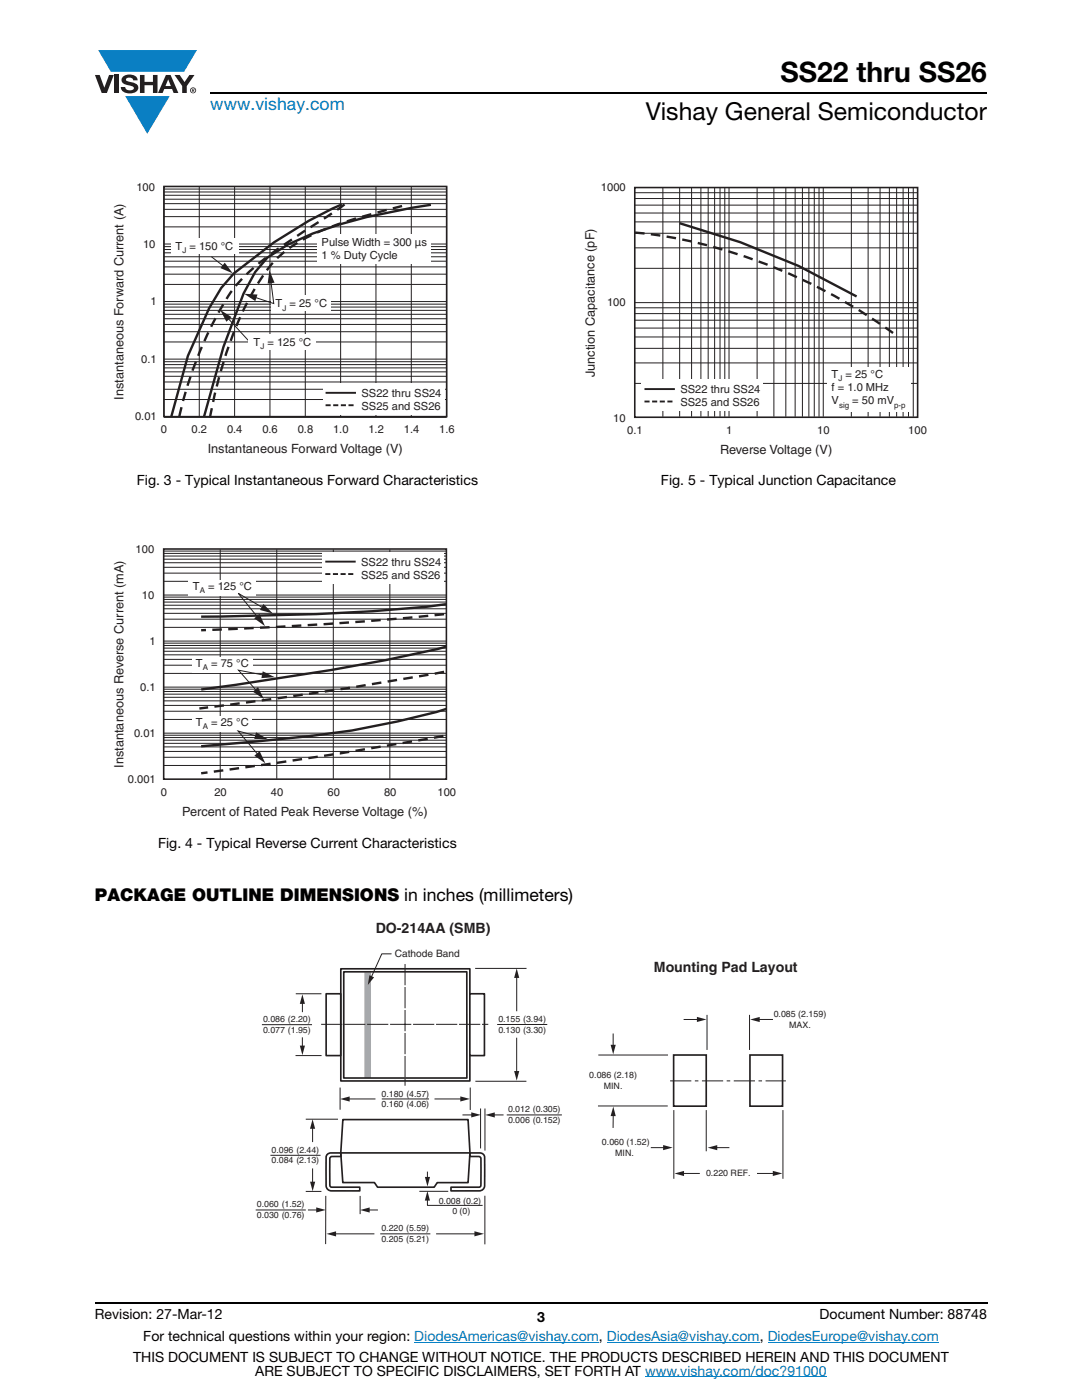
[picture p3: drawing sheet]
<svg xmlns="http://www.w3.org/2000/svg" width="216mm" height="279mm" viewBox="0 0 216 279" stroke-linecap="round" stroke-linejoin="round" font-family="sans-serif">
<g fill="#0a7fc3">
<path d="M19.6 10h19.7l-2.6 4.3h-1.1h-13.5z"/>
<path d="M25 19.2h8.9l-4.5 7.5z"/>
</g>
<g fill="#231f20">
<path d="M18.9 15h1l.9 2.5 1-2.5h.9l-1.4 3.6h-1z"/>
<path d="M22.9 15h.9v3.6h-.9z"/>
<path d="M24.6 15.3a2.1 2.1 0 0 1 2.8 .3l.1 .4h-.9a.79 .79 0 0 0-.7-.5 .79 .79 0 0 0-.8 .4l.3 .3 1 .2a1.08 1.08 0 0 1 1.2 1 1.08 1.08 0 0 1-1.1 1.2 1.73 1.73 0 0 1-2.4-1.2h.9a.96 .96 0 0 0 .8 .6 .96 .96 0 0 0 .9-.4 1.31 1.31 0 0 0-1.2-.6 1.03 1.03 0 0 1-1.1-.6 1.03 1.03 0 0 1 .2-1.1z"/>
<path d="M27.9 15h.9v1.3h1.7v-1.3h.9v3.6h-.9v-1.6h-1.7v1.6h-.9z"/>
<path d="M34.8 15h1.1l.9 1.4 1-1.4h1l-1.5 2.2v1.4h-.9v-1.4z"/>
<path d="M33.6 15.9l.5 1.3h-1.1zM33.1 15l-1.6 3.6h1l.3-.8h1.5l.3 .8h1l-1.6-3.6z"/>
<path d="M38.1 18a.46 .46 0 0 1 .9 0 .46 .46 0 0 1-.9 0zM37.9 18a.6 .6 0 0 0 1.2 0 .6 .6 0 0 0-1.2 0z"/>
<path d="M38.4 17.8h.2v.2h-.2zM38.3 17.7v.7h.1v-.3l.4 .3-.2-.3 .2-.2-.1-.2z"/>
</g>
<path d="M42 18.6h155M18.9 260h178.1" fill="none" stroke="#000" stroke-width=".36"/>
<path d="M82.7 267.9h36.8M121.1 267.9h30.5M128.7 274.8h36.3M153.2 267.9h34.1" fill="none" stroke="#007ec4" stroke-width=".2"/>
<path d="M22.4 36.2h68.3v54.8h-68.3z" fill="#fff"/>
<g fill="none" stroke="#231f20" stroke-width=".2">
<path d="M32.7 38.3h56.4M32.7 39h56.4M32.7 39.8h56.4M32.7 37.7h56.4M39.8 37.2v46M46.8 37.2v46M53.9 37.2v46M60.9 37.2v46M68 37.2v46M75 37.2v46M82.1 37.2v46M32.7 56.8h56.4"/>
<path d="M32.7 54.7h56.4M32.7 53.3h56.4M32.7 52.1h56.4M32.7 49.8h56.4M32.7 50.5h56.4M32.7 51.2h56.4M32.7 49.2h56.4M32.7 48.7h56.4M32.7 45.3h56.4M32.7 43.2h56.4M32.7 41.8h56.4M32.7 40.6h56.4"/>
<path d="M42.2 51.2l2.6 2.1M32.7 79.7h56.4M32.7 77.7h56.4M32.7 76.2h56.4M32.7 75.1h56.4M32.7 72.8h56.4M32.7 73.4h56.4M32.7 74.2h56.4M32.7 72.2h56.4M32.7 71.7h56.4M32.7 68.2h56.4M32.7 66.2h56.4"/>
<path d="M32.7 64.7h56.4M32.7 63.6h56.4M32.7 61.3h56.4M32.7 61.9h56.4M32.7 62.7h56.4M32.7 60.7h56.4M32.7 60.2h56.4M32.7 83.2v-46h56.4v46"/>
</g>
<path d="M32.7 37.2h56.4v45.9h-56.4zM32.7 83.2h56.4" fill="none" stroke="#231f20" stroke-width=".32"/>
<path d="M44.8 52.4l1.7 2.2-2.5-1.1z" fill="#231f20"/>
<path d="M68.2 40.8l-6.6 3.3-6.9 4.2-8 6.3-2.6 2.9-2.3 4-4.3 9.5-3.3 12.1M86 40.9a113.6 113.6 0 0 0-23.6 5.7l-5 2.2-4.1 2.6-2.4 2.9-2.3 4.3-4 10.6-3.9 13.9" fill="none" stroke="#231f20" stroke-width=".48"/>
<path d="M35.8 83.1a76.2 76.2 0 0 1 10.7-25.3 51.7 51.7 0 0 1 13-10.9l5.9-3.8 3.3-2.3M41.9 83.3a84.1 84.1 0 0 1 9-25.8 24.5 24.5 0 0 1 13.7-11.7 125 125 0 0 1 16.6-4.9" fill="none" stroke="#231f20" stroke-width=".48" stroke-dasharray="1.9 1.3" stroke-linecap="butt"/>
<g fill="#fff">
<path d="M34.1 47.6h13.4v3.2h-13.4z"/>
<path d="M54 58.9h12v3.2h-12z"/>
</g>
<path d="M45.4 63.4l4.6 5.1" fill="none" stroke="#231f20" stroke-width=".2"/>
<path d="M43.9 61.8l2.3 1.5-1 .9z" fill="#231f20"/>
<g fill="#fff">
<path d="M49.6 66.6h13.5v3.2h-13.5z"/>
<path d="M63.3 46.7h22.7v5.9h-22.7z"/>
</g>
<path d="M54 56l.6 4.6-3.9-1.3" fill="none" stroke="#231f20" stroke-width=".2"/>
<g fill="#231f20">
<path d="M53.8 54l1 2.4-1.4 .2z"/>
<path d="M48.7 58.6l2.7 .2-.5 1.3z"/>
</g>
<path d="M64.4 76.5h24.3v6.3h-24.3z" fill="#fff"/>
<path d="M65 78.4h6" fill="none" stroke="#231f20" stroke-width=".38"/>
<path d="M65 80.9h5.9" fill="none" stroke="#231f20" stroke-width=".38" stroke-dasharray="1 .5" stroke-linecap="butt"/>
<path d="M22.4 108.5h68.6v54.8h-68.6z" fill="#fff"/>
<g fill="none" stroke="#231f20" stroke-width=".2">
<path d="M32.7 119.6h56.4M32.7 119.2h56.4M32.7 118.8h56.4M32.7 116h56.4M32.7 114.4h56.4M32.7 113.2h56.4M32.7 112.3h56.4M32.7 110.4h56.4M32.7 111h56.4M32.7 111.6h56.4M32.7 110h56.4M43.9 109.6v45.8"/>
<path d="M55.2 109.6v45.8M66.5 109.6v45.8M77.8 109.6v45.8M32.7 139.9h56.4M32.7 138h56.4M32.7 138.5h56.4M32.7 139.2h56.4M32.7 137.5h56.4M32.7 137.1h56.4M32.7 134.4h56.4M32.7 132.8h56.4M32.7 131.6h56.4"/>
<path d="M32.7 130.7h56.4M32.7 128.8h56.4M32.7 129.3h56.4M32.7 130h56.4M32.7 128.4h56.4M32.7 127.9h56.4M32.7 125.2h56.4M32.7 123.6h56.4M32.7 122.4h56.4M32.7 121.5h56.4M32.7 120.2h56.4M32.7 120.8h56.4"/>
<path d="M32.7 152.8h56.4M32.7 151.1h56.4M32.7 150h56.4M32.7 149.1h56.4M32.7 147.2h56.4M32.7 147.7h56.4M32.7 148.4h56.4M32.7 146.7h56.4M32.7 146.3h56.4M32.7 143.6h56.4M32.7 141.9h56.4M32.7 140.8h56.4"/>
</g>
<path d="M32.7 109.6h56.4v45.9h-56.4z" fill="none" stroke="#231f20" stroke-width=".32"/>
<path d="M89 120.6l-3.8 .5a506.7 506.7 0 0 1-45.1 2M89.1 129a383.6 383.6 0 0 1-42.1 7.7l-6.8 .9M89 141.5a160.9 160.9 0 0 1-27 5.4l-21.9 2" fill="none" stroke="#231f20" stroke-width=".48"/>
<path d="M88.6 134.1a756.8 756.8 0 0 1-48.8 7.3M88.6 122.6a648 648 0 0 1-48.5 3.2M88.5 146.9l-.6 .1a1019.9 1019.9 0 0 1-47.8 7.3" fill="none" stroke="#231f20" stroke-width=".48" stroke-dasharray="1.9 1.3" stroke-linecap="butt"/>
<g fill="#fff">
<path d="M37.7 115.8h13.4v3.2h-13.4z"/>
<path d="M38.4 142.8h12v3.2h-12z"/>
<path d="M38.3 131h12.1v3.2h-12.1z"/>
</g>
<path d="M52.8 134.8l-5.2-1.1 3.7 4.2" fill="none" stroke="#231f20" stroke-width=".2"/>
<g fill="#231f20">
<path d="M50.4 138l1.1-.9 1.2 2.4z"/>
<path d="M52.4 134l2.4 1.1-2.6 .2z"/>
</g>
<path d="M52.6 121.4l-5.1-3 4 4.9" fill="none" stroke="#231f20" stroke-width=".2"/>
<g fill="#231f20">
<path d="M52.6 120.5l1.8 1.9-2.5-.7z"/>
<path d="M50.7 123.4l1.1-.9 1.1 2.5z"/>
</g>
<path d="M51.4 146.9l-3.9-1 4.1 4.8" fill="none" stroke="#231f20" stroke-width=".2"/>
<g fill="#231f20">
<path d="M50.8 150.8l1-.9 1.2 2.4z"/>
<path d="M51.1 146.1l2.3 1.4h-2.7z"/>
</g>
<path d="M64.4 110.2h24.2v6.3h-24.2z" fill="#fff"/>
<path d="M64.9 112.1h6.1" fill="none" stroke="#231f20" stroke-width=".38"/>
<path d="M64.9 114.6h6" fill="none" stroke="#231f20" stroke-width=".38" stroke-dasharray="1 .5" stroke-linecap="butt"/>
<path d="M116.5 36.2h68.5v55h-68.5z" fill="#fff"/>
<g fill="none" stroke="#231f20" stroke-width=".2">
<path d="M126.7 39.6h56.4M126.7 38.5h56.4M132.3 37.4v45.8M135.6 37.4v45.8M138 37.4v45.8M139.9 37.4v45.8M141.3 37.4v45.8M142.6 37.4v45.8M143.7 37.4v45.8M144.6 37.4v45.8M145.5 37.4v45.8M151.1 37.4v45.8"/>
<path d="M154.4 37.4v45.8M156.8 37.4v45.8M158.7 37.4v45.8M160.1 37.4v45.8M161.4 37.4v45.8M162.5 37.4v45.8M163.4 37.4v45.8M164.3 37.4v45.8M169.9 37.4v45.8M173.2 37.4v45.8M175.6 37.4v45.8M177.5 37.4v45.8"/>
<path d="M178.9 37.4v45.8M180.2 37.4v45.8M181.3 37.4v45.8M182.2 37.4v45.8M183.1 37.4v45.9M126.7 53.6h56.4M126.7 49.5h56.4M126.7 46.6h56.4M126.7 44.3h56.4M126.7 40.9h56.4M126.7 42.5h56.4M126.7 76.5h56.4"/>
<path d="M126.7 72.4h56.4M126.7 69.5h56.4M126.7 67.2h56.4M126.7 62.6h56.4M126.7 63.9h56.4M126.7 65.5h56.4M126.7 61.4h56.4M126.7 60.4h56.4"/>
</g>
<path d="M126.7 37.4h56.4v45.9h-56.4z" fill="none" stroke="#231f20" stroke-width=".32"/>
<path d="M135.6 44.6l12.1 3.7 11.7 4.8 11.5 6.1" fill="none" stroke="#231f20" stroke-width=".48"/>
<path d="M126.7 46.4a102 102 0 0 1 41.8 13.8l6.8 4.2 3.4 2.4" fill="none" stroke="#231f20" stroke-width=".48" stroke-dasharray="1.9 1.3" stroke-linecap="butt"/>
<path d="M128 75.7h24.3v6.3h-24.3z" fill="#fff"/>
<path d="M128.6 77.6h6.1" fill="none" stroke="#231f20" stroke-width=".38"/>
<path d="M128.6 80.1h6" fill="none" stroke="#231f20" stroke-width=".38" stroke-dasharray="1 .5" stroke-linecap="butt"/>
<g fill="#fff">
<path d="M165 73.2h16.6v8.8h-16.6z"/>
<path d="M51 183.8h113.9v64.5h-113.9z"/>
</g>
<path d="M73.4 194v21.1" fill="none" stroke="#a7a9ac" stroke-width="1.3" stroke-linecap="butt"/>
<path d="M68 193.3h25.8v22.4h-25.8zM68.6 193.9h24.5l.1 21.2h-24.6z" fill="none" stroke="#231f20" stroke-width=".33"/>
<path d="M65.1 198.3h2.9v12.4h-2.9z" fill="#fff"/>
<path d="M65.1 198.3h2.9v12.4h-2.9z" fill="none" stroke="#231f20" stroke-width=".33"/>
<path d="M93.8 198.3h2.9v12.4h-2.9z" fill="#fff"/>
<path d="M93.8 198.3h2.9v12.4h-2.9z" fill="none" stroke="#231f20" stroke-width=".33"/>
<path d="M59 198.3h5.1M94.8 193.3h10.3M59 210.7h5.2M67.9 217v4.5M69.4 219.3h5.5M93.8 217v4.5M94.9 215.8h10.1" fill="none" stroke="#231f20" stroke-width=".2"/>
<path d="M67.9 219.3l1.9-.5v1z" fill="#231f20"/>
<path d="M86.7 219.3h5.5" fill="none" stroke="#231f20" stroke-width=".2"/>
<path d="M91.8 218.8l2 .5-2 .5z" fill="#231f20"/>
<path d="M68 230.1h25.7" fill="none" stroke="#231f20" stroke-width=".33"/>
<path d="M65 238.7v9.6M85.3 239.3v1.3h11M96.8 238.6v9.7" fill="none" stroke="#231f20" stroke-width=".2"/>
<path d="M85.3 237.7l.5 1.9h-1z" fill="#231f20"/>
<path d="M85.3 233.8v1.4" fill="none" stroke="#231f20" stroke-width=".2"/>
<path d="M84.8 234.9h1l-.5 1.9z" fill="#231f20"/>
<path d="M103.1 207.1v7M101.1 222.5h11" fill="none" stroke="#231f20" stroke-width=".2"/>
<path d="M102.6 213.7h1l-.5 2z" fill="#231f20"/>
<path d="M103.1 194.8v7" fill="none" stroke="#231f20" stroke-width=".2"/>
<path d="M103.1 193.3l.5 1.9h-1z" fill="#231f20"/>
<path d="M60.3 200v2M52.3 204.5h10M76.2 219.3h9.4M99.2 204.5h10" fill="none" stroke="#231f20" stroke-width=".2"/>
<path d="M65.4 230.3l.6-.2h2v.7h-1.1a.85 .85 0 0 0-1.1 .4l.1 5.5a1.48 1.48 0 0 0 1.3 .2h4.6v.8h-5.3a1.22 1.22 0 0 1-1.4-1.6v-4.3a1.83 1.83 0 0 1 .3-1.5zM68.4 223.4h25l.4 6.7-.4 5.9h-6.2l-.6 .9h-11.3l-.6-.9h-6.3l-.4-5.9zM93.8 230.1h1.7a.98 .98 0 0 1 1.2 1.1v4.2a2.28 2.28 0 0 1-.5 2.1l-.6 .2h-5.6v-.8h4.6a1.48 1.48 0 0 0 1.3-.2l.1-4.5a1.47 1.47 0 0 0-.2-1.3l-2.1-.1z" fill="none" stroke="#231f20" stroke-width=".33"/>
<path d="M60.3 198.4l.5 1.9h-1z" fill="#231f20"/>
<path d="M60.3 207v2" fill="none" stroke="#231f20" stroke-width=".2"/>
<path d="M59.8 208.7h1.1l-.6 1.9z" fill="#231f20"/>
<path d="M83.7 237.8h5.7M66.7 246.2h8" fill="none" stroke="#231f20" stroke-width=".2"/>
<path d="M65.1 246.2l2-.5v1.1z" fill="#231f20"/>
<path d="M75.9 246.2h10M87 246.2h8" fill="none" stroke="#231f20" stroke-width=".2"/>
<path d="M94.7 245.7l1.9 .5-1.9 .5z" fill="#231f20"/>
<path d="M51 241.5h10M61.5 241.5h2" fill="none" stroke="#231f20" stroke-width=".2"/>
<path d="M63.1 241l1.9 .5-1.9 .5z" fill="#231f20"/>
<path d="M73.4 241.5h2" fill="none" stroke="#231f20" stroke-width=".2"/>
<path d="M71.9 241.5l1.9-.5v1z" fill="#231f20"/>
<path d="M98.4 222.5h2.1" fill="none" stroke="#231f20" stroke-width=".2"/>
<path d="M96.8 222.5l1.9-.5v1z" fill="#231f20"/>
<path d="M92.3 222.5h2.1" fill="none" stroke="#231f20" stroke-width=".2"/>
<path d="M94 222l1.9 .5-1.9 .5z" fill="#231f20"/>
<path d="M54 230.6h10M61 237.8h3.1M61 223.4h6.4M62.4 224.9v3M95.9 221.2v8M96.8 221.2v8.4" fill="none" stroke="#231f20" stroke-width=".2"/>
<path d="M62.4 223.4l.5 1.9h-1z" fill="#231f20"/>
<path d="M62.4 233.2v3" fill="none" stroke="#231f20" stroke-width=".2"/>
<path d="M61.9 235.8h1l-.5 1.9z" fill="#231f20"/>
<path d="M78.1 190.4h-1.9l-2.2 4.7M71.9 238.7v3.6" fill="none" stroke="#231f20" stroke-width=".2"/>
<path d="M73.7 194.6l.9 .4-1.2 1.6z" fill="#231f20"/>
<path d="M80.8 192.4v24.3M64.1 204.4h33.3" fill="none" stroke="#231f20" stroke-width=".2" stroke-dasharray="4.2 .4" stroke-linecap="butt"/>
<path d="M136.1 234.2h3.5" fill="none" stroke="#231f20" stroke-width=".2"/>
<path d="M134.6 234.2l1.9-.5v1z" fill="#231f20"/>
<path d="M151.1 234.2h3.5" fill="none" stroke="#231f20" stroke-width=".2"/>
<path d="M154.2 233.7l1.9 .5-1.9 .5z" fill="#231f20"/>
<path d="M129.9 229h2.8" fill="none" stroke="#231f20" stroke-width=".2"/>
<path d="M132.3 228.5l1.9 .5-1.9 .5z" fill="#231f20"/>
<path d="M122.4 222.4l-.1 2.7" fill="none" stroke="#231f20" stroke-width=".2"/>
<path d="M122.4 220.8l.5 1.9h-1.1z" fill="#231f20"/>
<path d="M122.3 206.3v2.6" fill="none" stroke="#231f20" stroke-width=".2"/>
<path d="M121.8 208.5h1.1l-.5 1.9z" fill="#231f20"/>
<path d="M136.4 203.5h3" fill="none" stroke="#231f20" stroke-width=".2"/>
<path d="M139.1 202.9l1.9 .6-1.9 .5z" fill="#231f20"/>
<path d="M154.2 203.5h-3" fill="none" stroke="#231f20" stroke-width=".2"/>
<path d="M149.7 203.5l1.9-.5v1z" fill="#231f20"/>
<path d="M134.4 210.6h6.5v10.2h-6.5zM149.6 210.6h6.6v10.2h-6.6z" fill="none" stroke="#231f20" stroke-width=".33"/>
<path d="M119.4 210.6h13.9M141.1 202.5v7M149.6 202.5v7M119.3 220.7h13.9M134.5 221.5v13.8M140.9 221.5v8.3M145.5 229h-2.7M156.2 221.5v13.8" fill="none" stroke="#231f20" stroke-width=".2"/>
<path d="M133.7 215.7h23.1" fill="none" stroke="#231f20" stroke-width=".2" stroke-dasharray="4.2 .7 .7 .7" stroke-linecap="butt"/>
<path d="M141.2 229l1.9-.5v1.1z" fill="#231f20"/>
<text font-size="5.6" x="155.7" y="16.4">SS22 thru SS26</text>
<text font-size="4.9" x="128.8" y="24">Vishay General Semiconductor</text>
<text font-size="3.5" fill="#007ec4" x="42" y="21.9">www.vishay.com</text>
<text font-size="3.5" x="18.9" y="179.9">PACKAGE OUTLINE DIMENSIONS in inches (millimeters)</text>
<g font-size="2.8">
<text x="27.3" y="96.8">Fig. 3 - Typical Instantaneous Forward Characteristics</text>
<text x="131.9" y="96.8">Fig. 5 - Typical Junction Capacitance</text>
<text x="31.5" y="169.2">Fig. 4 - Typical Reverse Current Characteristics</text>
<text x="18.9" y="263.3">Revision: 27-Mar-12</text>
<text x="107.2" y="263.8">3</text>
<text x="163.6" y="263.3">Document Number: 88748</text>
<text x="28.6" y="267.7">For technical questions within your region: DiodesAmericas@vishay.com, DiodesAsia@vishay.com, DiodesEurope@vishay.com</text>
<text x="26.5" y="271.7">THIS DOCUMENT IS SUBJECT TO CHANGE WITHOUT NOTICE. THE PRODUCTS DESCRIBED HEREIN AND THIS DOCUMENT</text>
<text x="50.9" y="274.6">ARE SUBJECT TO SPECIFIC DISCLAIMERS, SET FORTH AT www.vishay.com/doc?91000</text>
</g>
<g font-size="2.8" fill="#231f20">
<text x="75" y="186.2">DO-214AA (SMB)</text>
<text x="130.5" y="194.1">Mounting Pad Layout</text>
</g>
<g font-size="2.5" fill="#231f20">
<text x="118.7" y="75.2" transform="rotate(-90 118.7 75.2)">Junction Capacitance (pF)</text>
<text x="24.6" y="79.7" transform="rotate(-90 24.6 79.7)">Instantaneous Forward Current (A)</text>
<text x="41.4" y="90.5">Instantaneous Forward Voltage (V)</text>
<text x="143.7" y="90.7">Reverse Voltage (V)</text>
<text x="24.6" y="153.2" transform="rotate(-90 24.6 153.2)">Instantaneous Reverse Current (mA)</text>
<text x="36.4" y="162.8">Percent of Rated Peak Reverse Voltage (%)</text>
</g>
<g font-size="2.2" fill="#231f20">
<text x="27.2" y="38.1">100</text>
<text x="119.9" y="38.1">1000</text>
<text x="28.5" y="49.5">10</text>
<text x="35" y="49.9">T = 150 °C</text>
<text x="64.2" y="49">Pulse Width = 300</text>
<text x="64.2" y="51.7">1 % Duty Cycle</text>
<text x="82.8" y="49">µs</text>
<text x="30" y="61">1</text>
<text x="55" y="61.4">T = 25 °C</text>
<text x="121.1" y="61.1">100</text>
<text x="50.6" y="69">T = 125 °C</text>
<text x="28.2" y="72.4">0.1</text>
<text x="165.9" y="75.4">T = 25 °C</text>
<text x="26.9" y="83.8">0.01</text>
<text x="72.1" y="79.2">SS22 thru</text>
<text x="72.1" y="81.9">SS25 and SS26</text>
<text x="82.7" y="79.2">SS24</text>
<text x="135.8" y="78.4">SS22 thru</text>
<text x="135.8" y="81.1">SS25 and SS26</text>
<text x="146.3" y="78.4">SS24</text>
<text x="165.9" y="78">f = 1.0 MHz</text>
<text x="165.9" y="80.7">V</text>
<text x="170.1" y="80.7">= 50 mV</text>
<text x="32.1" y="86.5">0</text>
<text x="38.2" y="86.5">0.2</text>
<text x="45.3" y="86.5">0.4</text>
<text x="52.4" y="86.5">0.6</text>
<text x="59.4" y="86.5">0.8</text>
<text x="66.5" y="86.5">1.0</text>
<text x="73.5" y="86.5">1.2</text>
<text x="80.6" y="86.5">1.4</text>
<text x="87.6" y="86.5">1.6</text>
<text x="122.4" y="84.2">10</text>
<text x="125.2" y="86.7">0.1</text>
<text x="144.9" y="86.7">1</text>
<text x="163.1" y="86.7">10</text>
<text x="181.2" y="86.7">100</text>
<text x="27.1" y="110.4">100</text>
<text x="72.1" y="112.9">SS22 thru SS24</text>
<text x="28.3" y="119.6">10</text>
<text x="38.5" y="117.8">T</text>
<text x="41.5" y="117.8">= 125 °C</text>
<text x="72.1" y="115.5">SS25 and SS26</text>
<text x="29.9" y="128.8">1</text>
<text x="28" y="138">0.1</text>
<text x="39.1" y="133">T</text>
<text x="42.1" y="133">= 75 °C</text>
<text x="26.8" y="147.1">0.01</text>
<text x="39.1" y="144.8">T</text>
<text x="42.1" y="144.8">= 25 °C</text>
<text x="25.5" y="156.3">0.001</text>
<text x="32.1" y="158.8">0</text>
<text x="42.8" y="158.8">20</text>
<text x="54.1" y="158.8">40</text>
<text x="65.3" y="158.8">60</text>
<text x="76.6" y="158.8">80</text>
<text x="87.3" y="158.8">100</text>
</g>
<text font-size="2" fill="#231f20" x="78.8" y="191.1">Cathode Band</text>
<g font-size="1.8" fill="#231f20">
<text x="154.4" y="203">0.085 (2.159)</text>
<text x="157.5" y="205.1">MAX.</text>
<text x="117.6" y="215.1">0.086 (2.18)</text>
<text x="120.5" y="217.3">MIN.</text>
<text x="120.1" y="228.5">0.060 (1.52)</text>
<text x="122.8" y="230.7">MIN.</text>
<text x="140.9" y="234.7">0.220 REF.</text>
</g>
<g font-size="1.7" fill="#231f20">
<text x="52.5" y="204">0.086 (2.20)</text>
<text x="99.4" y="203.9">0.155 (3.94)</text>
<text x="52.5" y="206.1">0.077 (1.95)</text>
<text x="99.4" y="206.1">0.130 (3.30)</text>
<text x="76.1" y="220.9">0.160 (4.06)</text>
<text x="76.1" y="218.9">0.180 (4.57)</text>
<text x="101.4" y="222">0.012 (0.305)</text>
<text x="101.4" y="224.1">0.006 (0.152)</text>
<text x="54.2" y="230">0.096 (2.44)</text>
<text x="54.2" y="232.2">0.084 (2.13)</text>
<text x="51.3" y="243.1">0.030 (0.76)</text>
<text x="51.3" y="241">0.060 (1.52)</text>
<text x="76.1" y="245.7">0.220 (5.59)</text>
<text x="87.6" y="240.2">0.008 (0.2)</text>
<text x="90.3" y="242.3">0 (0)</text>
<text x="76.1" y="247.9">0.205 (5.21)</text>
</g>
<g font-size="1.6" fill="#231f20">
<text x="36.4" y="50.6">J</text>
<text x="56.4" y="62">J</text>
<text x="51.9" y="69.6">J</text>
<text x="167.3" y="76">J</text>
<text x="167.4" y="81.3">sig</text>
<text x="178.4" y="81.3">p-p</text>
<text x="39.8" y="118.4">A</text>
<text x="40.5" y="133.7">A</text>
<text x="40.5" y="145.4">A</text>
</g>
</svg>
